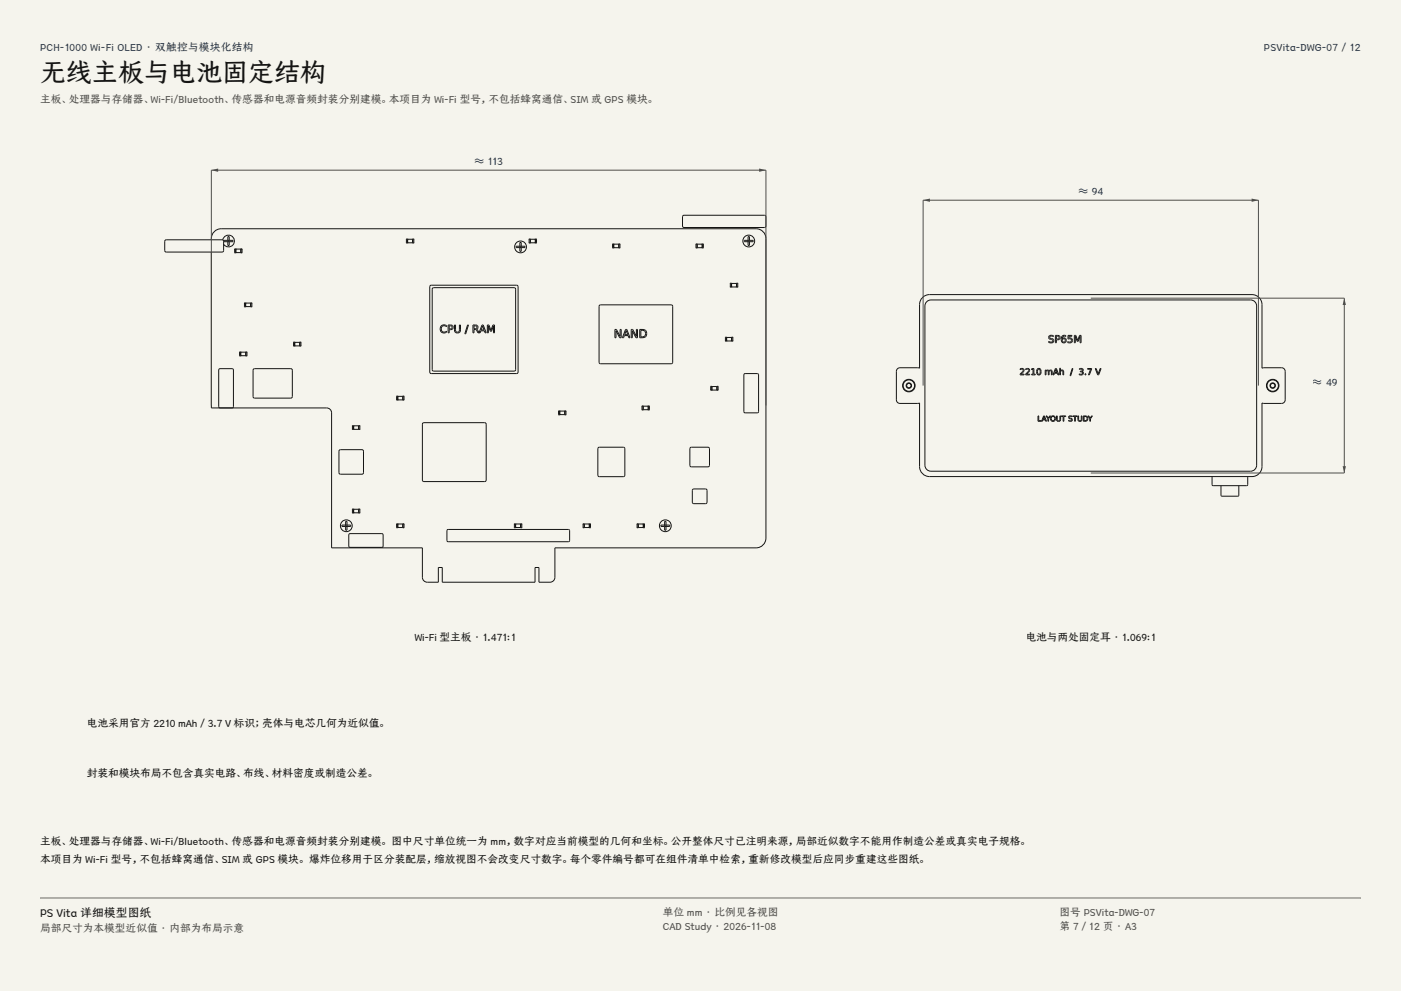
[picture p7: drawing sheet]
<svg xmlns="http://www.w3.org/2000/svg" width="420mm" height="297mm" viewBox="0 0 420 297" stroke-linecap="round" stroke-linejoin="round" font-family="sans-serif">
<g fill="#f5f4ed">
<path d="M0 0h420v297h-420z"/>
<path d="M12 12h396v275h-396z"/>
</g>
<g fill="none" stroke="#141413" stroke-width=".3">
<path d="M49.6 71.9h17l.4 .4v2.8l-.4 .4h-16.8l-.4-.4v-2.8zM63.4 71.9a2.98 2.98 0 0 1 2.9-3.3h160.4a2.94 2.94 0 0 1 2.9 2.9v89.7a2.94 2.94 0 0 1-2.9 3h-60.3v8.8a1.47 1.47 0 0 1-1.5 1.5h-3.3v-4.4h-1.2v4.4h-27.8v-4.4h-1.2v4.4h-3.3a1.47 1.47 0 0 1-1.5-1.5v-8.8h-27.2v-40.5a1.47 1.47 0 0 0-1.5-1.4h-34.5v-46.8M66.8 71.9a1.77 1.77 0 0 1 2.5-1.3 1.77 1.77 0 0 1 .5 2.8 1.77 1.77 0 0 1-2.8-.2M67.2 72h2.6v.4h-2.6zM68.3 70.9h.4v2.7h-.4zM70.3 74.6v1.1M70.4 75.8h.2M70.4 74.6h.2M70.7 74.6v1.1M70.7 74.7h1.5v1h-1.5zM72.3 74.6v1.1M72.3 75.8h.2"/>
<path d="M72.3 74.6h.2M72.6 74.6v1.1M122.1 71.7h-.3l.1 1.1h.2M122.1 71.7v1.1M122.2 72.7v-1h1.5v1M122.2 72.8h1.5M123.8 71.7h.3l-.1 1.1h-.2zM154.7 73.8h2.7v.4h-2.7zM155.8 72.7h.5v2.6h-.5zM158.6 71.7v1.1M158.6 72.8h.3M158.6 71.7h.3"/>
<path d="M158.9 71.7v1.1M159 72.8h1.4M159 71.7h1.4l.1 1M160.6 71.7h.2v1.1h-.2zM183.7 73.1l.2 .1v1.1h-.2zM184 73.2v1M184 74.2h1.4M184 73.2h1.4M185.5 73.2v1M185.5 73.2h.4v1.1h-.3zM204.8 64.6l24.4-.1 .4 .5v2.7l-.4 .5h-24.2l-.4-.5v-2.7zM208.7 73.1l.3 .1-.1 1.1h-.2z"/>
<path d="M209 73.2v1M209 74.2h1.5M209 73.2h1.5M210.6 73.2v1.1M210.6 74.3h.2M210.6 73.1h.2M210.9 73.2v1.1M223.1 72h2.7v.4h-2.7zM224.3 70.9h.4v2.7h-.4zM73.3 90.8v1.1M73.3 91.9h.3M73.3 90.8h.3"/>
<path d="M73.6 90.8v1.1M73.7 90.9h1.4v1h-1.4zM75.2 90.8v1.1M75.2 91.9h.3M75.2 90.8h.3M75.5 90.8v1.1M128.9 85.7l.4-.2h25.8l.2 .4v25.8l-.4 .3-25.8-.1-.3-.4zM129.6 86.4l.4-.2 24.4 .1 .2 .4-.1 24.3-.4 .2h-24.3l-.2-.4zM132.3 97.7l1-.3 .6 .2v.3a.92 .92 0 0 0-1.3 0 .92 .92 0 0 0 0 1.3 .92 .92 0 0 0 1.3 0v.4a1.23 1.23 0 0 1-1.7-.2 1.23 1.23 0 0 1 .1-1.7zM134.3 97.4h.8a.77 .77 0 0 1 .7 1 .77 .77 0 0 1-1.1 .4v.9h-.4zM134.7 97.7h.4a.44 .44 0 0 1 .4 .4 .44 .44 0 0 1-.4 .4h-.4zM136.2 97.4h.4v1.4a.59 .59 0 0 0 .5 .7 .59 .59 0 0 0 .6-.7v-1.4h.3v1.5a.9 .9 0 0 1-.9 .9 .9 .9 0 0 1-.9-.9z"/>
<path d="M140.2 97.4h.2l-.8 2.6h-.3zM141.8 97.4h.7a.66 .66 0 0 1 .8 .4 .66 .66 0 0 1-.4 .8l.7 1.1 .9-2.3h.4l.9 2.3h-.4l-.2-.6h-1l-.3 .6h-.6l-.4-.8-.5-.1h-.3v.9h-.3zM142.1 97.7h.4a.42 .42 0 0 1 .5 .4 .42 .42 0 0 1-.5 .4h-.4zM144.7 97.7l.4 1.2h-.8zM146.1 97.4h.5l.6 1.6 .6-1.6h.4v2.3h-.3v-2l-.6 1.6h-.3l-.6-1.6v2h-.3zM179.7 91.6l.3-.2h21.4l.3 .4-.1 17-.4 .2h-21.4l-.2-.4zM184.3 98.7h.5l1.1 2.1v-2.1h.3v2.5h-.4l-1.1-2.1v2.1h-.4zM187.5 98.7h.4l1 2.5h-.4l-.2-.6h-1.1l-.3 .6h-.3zM187.7 99.1l.5 1.2h-.9zM189.2 98.7h.5l1.1 2.1v-2.1h.3v2.5h-.4l-1.1-2.1v2.1h-.4zM191.8 98.7a1.48 1.48 0 0 1 2 1 1.2 1.2 0 0 1-1.3 1.5h-.7zM192.1 99a1.03 1.03 0 0 1 1.4 1 1.03 1.03 0 0 1-1.4 .9z"/>
<path d="M218.9 84.9v1.1M219 84.9h.3l-.1 1.1h-.2M219.3 85v1M219.3 86h1.5M219.3 84.9h1.5M220.8 85v1M220.9 84.9h.3l-.1 1.1h-.2zM71.8 105.5h.3v1.1h-.3zM72.2 105.6v1M72.2 106.6h1.4M72.2 105.5h1.4M73.7 105.6v1"/>
<path d="M73.7 105.5h.3v1.1h-.3zM76.1 110.5h11.3l.2 .4v8.2l-.4 .2h-11.1l-.2-.4v-8zM88 102.6v1.1M88 103.7h.3M88 102.6h.3M88.3 102.6v1.1M88.4 102.6v1M88.4 103.7h1.4M88.4 102.6h1.4M89.8 102.6v1M89.9 102.6v1.1M89.9 103.7h.3"/>
<path d="M89.9 102.6h.3M90.2 102.6v1.1M118.9 118.8v1.1M118.9 119.9h.3M118.9 118.7h.3M119.2 118.8v1.1M119.3 118.8h1.4v1h-1.4M120.8 118.8v1.1M120.8 119.9h.3M120.8 118.7h.3M121.1 118.8v1.1M213.1 115.8h.3l-.1 1.1h-.2z"/>
<path d="M213.4 116.9v-1l1.5-.1v1.1M213.5 116.9h1.4M215 115.8v1.1M215 115.8h.3v1.1h-.3M217.5 101.1h.3v1.1h-.3zM217.8 101.2v1M217.9 102.2h1.4M217.9 101.1h1.4M219.3 101.2v1M219.4 101.1v1.1M219.4 101.1h.3v1.1h-.3M223 112.1l.4-.1h3.6l.4 .1v11.3l-.2 .3h-3.8l-.4-.2z"/>
<path d="M65.9 122.3l-.3-.4v-11l.3-.4h3.7l.3 .2 .1 11.2-.4 .4M101.8 134.8h6.7l.4 .2 .1 6.7-.2 .4h-6.7l-.4-.2-.1-6.7zM105.7 127.6h.3l-.1 1.1h-.2zM106 128.6v-1h1.5v1M106.1 128.7h1.4M107.6 127.6v1.1M107.6 127.6h.3v1.1h-.3M126.8 126.7h18.7l.3 .4-.1 17-.4 .2h-18.5l-.2-.4v-16.8zM167.4 123.2v1.1M167.5 124.3h.2M167.5 123.2h.2M167.8 123.2v1.1"/>
<path d="M167.8 123.2v1M167.9 124.3h1.4M167.9 123.2h1.4M169.3 123.2v1M169.4 123.2v1.1M169.4 124.3h.2M169.4 123.2h.2M169.7 123.2v1.1M179.4 134.1l7.5-.1 .4 .2v8.2l-.2 .4-7.4 .1-.4-.3-.1-8.1zM192.5 121.7h.2l.1 1.1h-.3zM192.8 121.8v1h1.5M192.9 121.7h1.4"/>
<path d="M194.4 121.7v1.1M194.4 121.7h.3M194.4 122.8h.3M194.7 121.7v1.1M207 134.1l5.3-.1 .3 .2 .1 5.3-.2 .4h-5.2l-.4-.2-.1-5.2zM102.5 157.4h2.6v.4h-2.6zM103.6 156.2h.4v2.7h-.4zM104.7 160h10l.2 .3-.1 3.6-.3 .1h-9.8l-.1-.3v-3.4zM105.7 152.6h.3l-.1 1.1h-.2zM106 152.7v1M106.1 153.7h1.4M106.1 152.6h1.4"/>
<path d="M107.5 152.7v1M107.6 152.6v1.1M107.6 152.6h.3v1.1h-.3M118.9 157v1.1M118.9 158.1h.3M118.9 157h.3M119.2 157v1.1M119.3 158.1h1.4M119.3 157h1.4M120.7 157.1v1M120.8 157h.3v1.1h-.3zM134.2 158.7h36.2l.4 .3v3l-.4 .4h-36l-.4-.4v-3z"/>
<path d="M154.5 157h-.3v1.1h.3M154.5 157v1.1M154.6 157.1v1M154.6 158.1h1.4M154.6 157h1.4M156.1 157.1v1M156.1 157h.3v1.1h-.3zM174.8 157v1.1M174.8 158.1h.3M174.8 157h.3M175.1 157v1.1M175.2 158.1h1.4"/>
<path d="M175.2 157h1.4M176.7 157.1v1M176.7 157h.3v1.1h-.3zM191 157v1.1M191 157h.3v1.1h-.3M191.4 157.1v1M191.4 158.1h1.4M191.4 157h1.4M192.8 157.1v1M192.9 157h.3v1.1h-.3zM198.1 157.4h2.7v.4h-2.7zM199.2 156.2h.5v2.7h-.5z"/>
<path d="M207.6 146.8l.4-.3 3.7 .1 .3 .4-.1 3.7-.4 .2h-3.7l-.3-.4z"/>
<circle cx="70.4" cy="74.6" r=".02"/>
<circle cx="70.4" cy="75.7" r=".02"/>
<circle cx="70.6" cy="74.6" r=".02"/>
<circle cx="70.6" cy="75.7" r=".02"/>
<circle cx="70.7" cy="75.7" r=".03"/>
<circle cx="70.7" cy="74.7" r=".03"/>
<circle cx="72.2" cy="75.7" r=".03"/>
<circle cx="72.2" cy="74.7" r=".03"/>
<circle cx="72.3" cy="75.7" r=".02"/>
<circle cx="72.3" cy="74.6" r=".02"/>
<circle cx="72.5" cy="74.6" r=".02"/>
<circle cx="72.5" cy="75.7" r=".02"/>
<circle cx="121.9" cy="71.7" r=".02"/>
<circle cx="121.9" cy="72.8" r=".02"/>
<circle cx="122.1" cy="71.7" r=".02"/>
<circle cx="122.1" cy="72.8" r=".02"/>
<circle cx="122.2" cy="71.7" r=".03"/>
<circle cx="122.2" cy="72.7" r=".03"/>
<circle cx="123.7" cy="71.7" r=".03"/>
<circle cx="123.7" cy="72.7" r=".03"/>
<circle cx="123.8" cy="71.7" r=".02"/>
<circle cx="123.8" cy="72.8" r=".02"/>
<circle cx="124" cy="71.7" r=".02"/>
<circle cx="124" cy="72.8" r=".02"/>
<circle cx="156" cy="74" r="1.77"/>
<circle cx="158.6" cy="71.7" r=".02"/>
<circle cx="158.6" cy="72.8" r=".02"/>
<circle cx="158.9" cy="71.7" r=".02"/>
<circle cx="158.9" cy="72.8" r=".02"/>
<circle cx="159" cy="71.7" r=".03"/>
<circle cx="159" cy="72.7" r=".03"/>
<circle cx="160.4" cy="72.7" r=".03"/>
<circle cx="160.4" cy="71.7" r=".03"/>
<circle cx="160.6" cy="71.7" r=".02"/>
<circle cx="160.6" cy="72.8" r=".02"/>
<circle cx="160.8" cy="71.7" r=".02"/>
<circle cx="160.8" cy="72.8" r=".02"/>
<circle cx="183.7" cy="73.2" r=".02"/>
<circle cx="183.7" cy="74.3" r=".02"/>
<circle cx="183.9" cy="74.3" r=".02"/>
<circle cx="183.9" cy="73.2" r=".02"/>
<circle cx="184" cy="74.2" r=".03"/>
<circle cx="184" cy="73.2" r=".03"/>
<circle cx="185.4" cy="74.2" r=".03"/>
<circle cx="185.4" cy="73.2" r=".03"/>
<circle cx="185.6" cy="73.2" r=".02"/>
<circle cx="185.6" cy="74.3" r=".02"/>
<circle cx="185.8" cy="74.3" r=".02"/>
<circle cx="185.8" cy="73.2" r=".02"/>
<circle cx="208.7" cy="74.3" r=".02"/>
<circle cx="208.7" cy="73.2" r=".02"/>
<circle cx="208.9" cy="74.3" r=".02"/>
<circle cx="208.9" cy="73.2" r=".02"/>
<circle cx="209" cy="73.2" r=".03"/>
<circle cx="209" cy="74.2" r=".03"/>
<circle cx="210.5" cy="74.2" r=".03"/>
<circle cx="210.5" cy="73.2" r=".03"/>
<circle cx="210.6" cy="74.3" r=".02"/>
<circle cx="210.6" cy="73.2" r=".02"/>
<circle cx="210.8" cy="74.3" r=".02"/>
<circle cx="210.8" cy="73.2" r=".02"/>
<circle cx="224.5" cy="72.2" r="1.77"/>
<circle cx="73.3" cy="91.9" r=".02"/>
<circle cx="73.3" cy="90.8" r=".02"/>
<circle cx="73.6" cy="90.8" r=".02"/>
<circle cx="73.6" cy="91.9" r=".02"/>
<circle cx="73.7" cy="90.9" r=".03"/>
<circle cx="73.7" cy="91.9" r=".03"/>
<circle cx="75.1" cy="90.9" r=".03"/>
<circle cx="75.1" cy="91.9" r=".03"/>
<circle cx="75.2" cy="90.8" r=".02"/>
<circle cx="75.2" cy="91.9" r=".02"/>
<circle cx="75.5" cy="91.9" r=".02"/>
<circle cx="75.5" cy="90.8" r=".02"/>
<circle cx="219" cy="84.9" r=".02"/>
<circle cx="219" cy="86" r=".02"/>
<circle cx="219.2" cy="84.9" r=".02"/>
<circle cx="219.2" cy="86" r=".02"/>
<circle cx="219.3" cy="85" r=".03"/>
<circle cx="219.3" cy="86" r=".03"/>
<circle cx="220.8" cy="85" r=".03"/>
<circle cx="220.8" cy="86" r=".03"/>
<circle cx="220.9" cy="86" r=".02"/>
<circle cx="220.9" cy="84.9" r=".02"/>
<circle cx="221.1" cy="86" r=".02"/>
<circle cx="221.1" cy="84.9" r=".02"/>
<circle cx="71.8" cy="106.6" r=".02"/>
<circle cx="71.8" cy="105.5" r=".02"/>
<circle cx="72.1" cy="106.6" r=".02"/>
<circle cx="72.1" cy="105.5" r=".02"/>
<circle cx="72.2" cy="106.6" r=".03"/>
<circle cx="72.2" cy="105.6" r=".03"/>
<circle cx="73.6" cy="106.6" r=".03"/>
<circle cx="73.6" cy="105.6" r=".03"/>
<circle cx="73.7" cy="105.5" r=".02"/>
<circle cx="73.7" cy="106.6" r=".02"/>
<circle cx="74" cy="106.6" r=".02"/>
<circle cx="74" cy="105.5" r=".02"/>
<circle cx="88" cy="103.7" r=".02"/>
<circle cx="88" cy="102.6" r=".02"/>
<circle cx="88.3" cy="103.7" r=".02"/>
<circle cx="88.3" cy="102.6" r=".02"/>
<circle cx="88.4" cy="103.6" r=".03"/>
<circle cx="88.4" cy="102.6" r=".03"/>
<circle cx="89.8" cy="103.6" r=".03"/>
<circle cx="89.8" cy="102.6" r=".03"/>
<circle cx="89.9" cy="103.7" r=".02"/>
<circle cx="89.9" cy="102.6" r=".02"/>
<circle cx="90.2" cy="103.7" r=".02"/>
<circle cx="90.2" cy="102.6" r=".02"/>
<circle cx="118.9" cy="119.9" r=".02"/>
<circle cx="118.9" cy="118.8" r=".02"/>
<circle cx="119.2" cy="119.9" r=".02"/>
<circle cx="119.2" cy="118.8" r=".02"/>
<circle cx="119.3" cy="118.8" r=".03"/>
<circle cx="119.3" cy="119.8" r=".03"/>
<circle cx="120.7" cy="118.8" r=".03"/>
<circle cx="120.7" cy="119.8" r=".03"/>
<circle cx="120.8" cy="119.9" r=".02"/>
<circle cx="120.8" cy="118.8" r=".02"/>
<circle cx="121.1" cy="119.9" r=".02"/>
<circle cx="121.1" cy="118.8" r=".02"/>
<circle cx="213.1" cy="115.8" r=".02"/>
<circle cx="213.1" cy="116.9" r=".02"/>
<circle cx="213.3" cy="115.8" r=".02"/>
<circle cx="213.3" cy="116.9" r=".02"/>
<circle cx="213.5" cy="116.9" r=".03"/>
<circle cx="213.5" cy="115.9" r=".03"/>
<circle cx="214.9" cy="116.9" r=".03"/>
<circle cx="214.9" cy="115.9" r=".03"/>
<circle cx="215" cy="115.8" r=".02"/>
<circle cx="215" cy="116.9" r=".02"/>
<circle cx="215.3" cy="115.8" r=".02"/>
<circle cx="215.3" cy="116.9" r=".02"/>
<circle cx="217.5" cy="102.2" r=".02"/>
<circle cx="217.5" cy="101.1" r=".02"/>
<circle cx="217.8" cy="101.1" r=".02"/>
<circle cx="217.8" cy="102.2" r=".02"/>
<circle cx="217.9" cy="102.2" r=".03"/>
<circle cx="217.9" cy="101.2" r=".03"/>
<circle cx="219.3" cy="102.2" r=".03"/>
<circle cx="219.3" cy="101.2" r=".03"/>
<circle cx="219.4" cy="101.1" r=".02"/>
<circle cx="219.4" cy="102.2" r=".02"/>
<circle cx="219.7" cy="102.2" r=".02"/>
<circle cx="219.7" cy="101.1" r=".02"/>
<circle cx="105.7" cy="127.6" r=".02"/>
<circle cx="105.7" cy="128.7" r=".02"/>
<circle cx="105.9" cy="128.7" r=".02"/>
<circle cx="105.9" cy="127.6" r=".02"/>
<circle cx="106.1" cy="127.6" r=".03"/>
<circle cx="106.1" cy="128.6" r=".03"/>
<circle cx="107.5" cy="127.6" r=".03"/>
<circle cx="107.5" cy="128.6" r=".03"/>
<circle cx="107.6" cy="127.6" r=".02"/>
<circle cx="107.6" cy="128.7" r=".02"/>
<circle cx="107.9" cy="127.6" r=".02"/>
<circle cx="107.9" cy="128.7" r=".02"/>
<circle cx="167.5" cy="124.3" r=".02"/>
<circle cx="167.5" cy="123.2" r=".02"/>
<circle cx="167.7" cy="123.2" r=".02"/>
<circle cx="167.7" cy="124.3" r=".02"/>
<circle cx="167.9" cy="124.2" r=".03"/>
<circle cx="167.9" cy="123.2" r=".03"/>
<circle cx="169.3" cy="124.2" r=".03"/>
<circle cx="169.3" cy="123.2" r=".03"/>
<circle cx="169.4" cy="123.2" r=".02"/>
<circle cx="169.4" cy="124.3" r=".02"/>
<circle cx="169.6" cy="123.2" r=".02"/>
<circle cx="169.6" cy="124.3" r=".02"/>
<circle cx="192.5" cy="122.8" r=".02"/>
<circle cx="192.5" cy="121.7" r=".02"/>
<circle cx="192.7" cy="122.8" r=".02"/>
<circle cx="192.7" cy="121.7" r=".02"/>
<circle cx="192.9" cy="122.8" r=".03"/>
<circle cx="192.9" cy="121.8" r=".03"/>
<circle cx="194.3" cy="122.8" r=".03"/>
<circle cx="194.3" cy="121.8" r=".03"/>
<circle cx="194.4" cy="122.8" r=".02"/>
<circle cx="194.4" cy="121.7" r=".02"/>
<circle cx="194.7" cy="122.8" r=".02"/>
<circle cx="194.7" cy="121.7" r=".02"/>
<circle cx="103.8" cy="157.6" r="1.77"/>
<circle cx="105.7" cy="153.7" r=".02"/>
<circle cx="105.7" cy="152.6" r=".02"/>
<circle cx="105.9" cy="152.6" r=".02"/>
<circle cx="105.9" cy="153.7" r=".02"/>
<circle cx="106.1" cy="153.7" r=".03"/>
<circle cx="106.1" cy="152.7" r=".03"/>
<circle cx="107.5" cy="153.7" r=".03"/>
<circle cx="107.5" cy="152.7" r=".03"/>
<circle cx="107.6" cy="153.7" r=".02"/>
<circle cx="107.6" cy="152.6" r=".02"/>
<circle cx="107.9" cy="153.7" r=".02"/>
<circle cx="107.9" cy="152.6" r=".02"/>
<circle cx="118.9" cy="158.1" r=".02"/>
<circle cx="118.9" cy="157" r=".02"/>
<circle cx="119.2" cy="158.1" r=".02"/>
<circle cx="119.2" cy="157" r=".02"/>
<circle cx="119.3" cy="157.1" r=".03"/>
<circle cx="119.3" cy="158.1" r=".03"/>
<circle cx="120.7" cy="157.1" r=".03"/>
<circle cx="120.7" cy="158.1" r=".03"/>
<circle cx="120.8" cy="158.1" r=".02"/>
<circle cx="120.8" cy="157" r=".02"/>
<circle cx="121.1" cy="157" r=".02"/>
<circle cx="121.1" cy="158.1" r=".02"/>
<circle cx="154.2" cy="157" r=".02"/>
<circle cx="154.2" cy="158.1" r=".02"/>
<circle cx="154.5" cy="157" r=".02"/>
<circle cx="154.5" cy="158.1" r=".02"/>
<circle cx="154.6" cy="158.1" r=".03"/>
<circle cx="154.6" cy="157.1" r=".03"/>
<circle cx="156" cy="157.1" r=".03"/>
<circle cx="156" cy="158.1" r=".03"/>
<circle cx="156.1" cy="157" r=".02"/>
<circle cx="156.1" cy="158.1" r=".02"/>
<circle cx="156.4" cy="157" r=".02"/>
<circle cx="156.4" cy="158.1" r=".02"/>
<circle cx="174.8" cy="157" r=".02"/>
<circle cx="174.8" cy="158.1" r=".02"/>
<circle cx="175.1" cy="157" r=".02"/>
<circle cx="175.1" cy="158.1" r=".02"/>
<circle cx="175.2" cy="157.1" r=".03"/>
<circle cx="175.2" cy="158.1" r=".03"/>
<circle cx="176.6" cy="158.1" r=".03"/>
<circle cx="176.6" cy="157.1" r=".03"/>
<circle cx="176.7" cy="158.1" r=".02"/>
<circle cx="176.7" cy="157" r=".02"/>
<circle cx="177" cy="158.1" r=".02"/>
<circle cx="177" cy="157" r=".02"/>
<circle cx="191" cy="157" r=".02"/>
<circle cx="191" cy="158.1" r=".02"/>
<circle cx="191.3" cy="158.1" r=".02"/>
<circle cx="191.3" cy="157" r=".02"/>
<circle cx="191.4" cy="158.1" r=".03"/>
<circle cx="191.4" cy="157.1" r=".03"/>
<circle cx="192.8" cy="157.1" r=".03"/>
<circle cx="192.8" cy="158.1" r=".03"/>
<circle cx="192.9" cy="157" r=".02"/>
<circle cx="192.9" cy="158.1" r=".02"/>
<circle cx="193.2" cy="158.1" r=".02"/>
<circle cx="193.2" cy="157" r=".02"/>
<circle cx="199.4" cy="157.6" r="1.77"/>
</g>
<path d="M63.4 121.5v-70.5h166.2v70.5" fill="none" stroke="#504e49" stroke-width=".3"/>
<g fill="#504e49">
<path d="M63.4 51l2-.5v1z"/>
<path d="M227.6 50.5l2 .5-2 .5z"/>
</g>
<g fill="none" stroke="#141413" stroke-width=".3">
<path d="M276.3 89.4a2.99 2.99 0 0 1 2.4-1.1h96.6a2.99 2.99 0 0 1 3 3v19.1l5.9-.2 .9 .5 .2 .6v8.5l-.2 .7-.9 .4-5.9-.1v19a2.99 2.99 0 0 1-3 3h-96.6a2.99 2.99 0 0 1-3-3v-19l-5.9 .1-.9-.4-.2-.7v-8.5l.2-.6 .9-.5 5.9 .2v-19.1v-.7zM277.8 90.4l1.3-.5h95.8a1.82 1.82 0 0 1 1.8 1.8v47.7a1.82 1.82 0 0 1-1.8 1.8h-95.8a1.82 1.82 0 0 1-1.8-1.8v-47.7zM305.8 110.5a.73 .73 0 0 1 1.2 .2 .73 .73 0 0 1-.5 1.1l-.4 .3h.9v.3h-1.2l.7-.9a.49 .49 0 0 0 .1-.8 .49 .49 0 0 0-.8 .1zM307.5 110.5a.73 .73 0 0 1 1.1 .2 .73 .73 0 0 1-.5 1.1l-.3 .3h.9v.3h-1.2l.6-.9a.49 .49 0 0 0 .2-.8 .49 .49 0 0 0-.8 .1zM309.2 110.5l.7-.1v1.7h.5v.3h-1.1v-.3h.4v-1.4l-.5 .1zM311.1 110.5a.79 .79 0 0 1 .9 .2 .79 .79 0 0 1 .1 1 .69 .69 0 0 1-.9 .7 .69 .69 0 0 1-.4-1zM311.3 110.7a.78 .78 0 0 1 .6 .5 .78 .78 0 0 1-.2 .8 .54 .54 0 0 1-.7-.1 .54 .54 0 0 1 0-.7zM313.3 110.9h.3v.2a.49 .49 0 0 1 .4-.2 .49 .49 0 0 1 .5 .3 .51 .51 0 0 1 .6-.3 .51 .51 0 0 1 .3 .6v.9h-.2v-.9a.35 .35 0 0 0-.4-.4 .35 .35 0 0 0-.3 .4v.9h-.2v-.9a.35 .35 0 0 0-.4-.4 .35 .35 0 0 0-.3 .4v.9h-.3zM314.6 100.6l.9-.1 .3 .1v.3a.52 .52 0 0 0-.7-.2 .52 .52 0 0 0-.2 .7 .77 .77 0 0 1 1 .8 .77 .77 0 0 1-1.2 .5l-.3-.1v-.3a.61 .61 0 0 0 .7 .3 .61 .61 0 0 0 .4-.7l-.1-.1a.73 .73 0 0 1-.9-.3 .73 .73 0 0 1 .1-.9zM316.4 100.5h.7a.72 .72 0 0 1 .7 .9 .72 .72 0 0 1-1.1 .4v.9h-.3zM316.4 110.4h.3l.7 2h-.2l-.2-.5h-.9l-.2 .5h-.2zM316.5 110.7l.4 .9h-.7z"/>
<path d="M316.7 100.8h.4a.41 .41 0 0 1 .4 .4 .41 .41 0 0 1-.4 .4h-.4zM317.7 110.4h.2v.7a.52 .52 0 0 1 .6-.2 .52 .52 0 0 1 .4 .6v.9h-.3v-.9a.37 .37 0 0 0-.3-.4 .37 .37 0 0 0-.4 .4v.9h-.2zM318.4 100.8a.62 .62 0 0 1 .6-.4 .62 .62 0 0 1 .5 .4h-.1a.68 .68 0 0 0-.7 .1 .68 .68 0 0 0-.3 .6 .77 .77 0 0 1 1.2 .4 .77 .77 0 0 1-.6 1 .77 .77 0 0 1-.8-.9zM320.2 100.5h1.1v.3h-.9v.5a.81 .81 0 0 1 1.1 .9 .81 .81 0 0 1-1.3 .5v-.3a.59 .59 0 0 0 .9 0 .59 .59 0 0 0-.1-.8 .59 .59 0 0 0-.8 0zM321.4 110.4h.3l-.7 2.2h-.2zM322.1 100.5h.4l.6 1.5 .5-1.5h.5v2.2h-.3v-1.9l-.6 1.5h-.3l-.5-1.5v1.9h-.3zM323.6 110.5h.1a.55 .55 0 0 1 .8 0 .55 .55 0 0 1-.1 .8 .61 .61 0 0 1 .1 1 .61 .61 0 0 1-1-.3 .47 .47 0 0 0 .7 .2 .47 .47 0 0 0 .1-.7l-.4-.1v-.2h.2a.31 .31 0 0 0 .4-.3 .31 .31 0 0 0-.4-.3l-.5 .1zM325.3 112h.2v.4h-.2zM326 110.4h1.3l-.7 2h-.3l.7-1.7h-1zM328.3 110.4h.3l.6 1.6 .6-1.6h.3l-.7 2h-.3zM311.2 124.6h.2v1.5h.8v.2h-1zM312.9 124.6h.2l.6 1.7h-.2l-.1-.5h-.8l-.1 .5h-.2z"/>
<path d="M313 124.9l.3 .8h-.6zM313.6 124.6h.2l.4 .7 .5-.7h.2l-.5 .9v.8h-.3v-.8zM316.7 124.6h.2v1a.41 .41 0 0 0 .4 .5 .41 .41 0 0 0 .4-.5v-1h.3v1.1a.62 .62 0 0 1-.7 .6 .62 .62 0 0 1-.6-.6zM318.1 124.6h1.4v.2h-.6v1.5h-.2v-1.5h-.6zM320.5 124.7l.6-.1 .3 .1-.1 .2a.34 .34 0 0 0-.5-.1 .34 .34 0 0 0-.1 .5 .58 .58 0 0 1 .8 .7 .58 .58 0 0 1-1 .2v-.2a.36 .36 0 0 0 .6 .1 .36 .36 0 0 0-.2-.6l-.5-.3zM321.6 124.6h1.4v.2h-.6v1.5h-.2v-1.5h-.6zM323.1 124.6h.3v1a.41 .41 0 0 0 .4 .5 .41 .41 0 0 0 .3-.5v-1h.3v1.1a.62 .62 0 0 1-.6 .6 .62 .62 0 0 1-.7-.6zM324.8 124.6a.91 .91 0 0 1 1.3 .8 .91 .91 0 0 1-1.3 .9zM325 124.8a.67 .67 0 0 1 .9 .6 .67 .67 0 0 1-.9 .7zM326.1 124.6h.3l.4 .7 .5-.7h.2l-.6 .9v.8h-.2v-.8zM363.4 142.8v2.4l.3 .4h10l.4-.4-.1-2.4M366 145.6v2.8l.3 .3h4.9l.2-3.1"/>
<circle cx="272.5" cy="115.6" r="1.88"/>
<circle cx="272.5" cy="115.6" r="1.72"/>
<circle cx="272.5" cy="115.6" r=".82"/>
<circle cx="272.5" cy="115.6" r=".67"/>
<circle cx="318.9" cy="102" r=".49"/>
<circle cx="381.5" cy="115.6" r="1.88"/>
<circle cx="381.5" cy="115.6" r="1.72"/>
<circle cx="381.5" cy="115.6" r=".82"/>
<circle cx="381.5" cy="115.6" r=".67"/>
<circle cx="315.7" cy="125.4" r=".8"/>
<circle cx="315.7" cy="125.4" r=".61"/>
</g>
<path d="M276.7 115.6v-55.6h100.6v55.6" fill="none" stroke="#504e49" stroke-width=".3"/>
<g fill="#504e49">
<path d="M276.7 60l2.1-.5v1z"/>
<path d="M375.2 59.5l2.1 .5-2.1 .5z"/>
</g>
<path d="M327 89.4h76v52.4h-76" fill="none" stroke="#504e49" stroke-width=".3"/>
<g fill="#504e49">
<path d="M403 89.4l.5 2h-1z"/>
<path d="M402.5 139.7h1l-.5 2.1z"/>
</g>
<path d="M12 269.3h396zM12 269h396v.3h-396z" fill-rule="evenodd" fill="#504e49"/>
<text font-size="7.8" fill="#141413" x="12" y="24.7">无线主板与电池固定结构</text>
<text font-size="3.5" fill="#141413" x="12" y="274.9">PS Vita 详细模型图纸</text>
<g font-size="3.2" fill="#1b365d">
<text x="12" y="15.3">PCH-1000 Wi-Fi OLED · 双触控与模块化结构</text>
<text x="378.9" y="15.3">PSVita-DWG-07 / 12</text>
<text x="142.2" y="49.4">≈ 113</text>
<text x="323.3" y="58.4">≈ 94</text>
<text x="393.6" y="115.6">≈ 49</text>
</g>
<g font-size="3.2" fill="#504e49">
<text x="12" y="30.9">主板、处理器与存储器、Wi-Fi/Bluetooth、传感器和电源音频封装分别建模。本项目为 Wi-Fi 型号，不包括蜂窝通信、SIM 或 GPS 模块。</text>
<text x="198.7" y="274.5">单位 mm · 比例见各视图</text>
<text x="317.6" y="274.5">图号 PSVita-DWG-07</text>
<text x="12" y="279.3">局部尺寸为本模型近似值 · 内部为布局示意</text>
<text x="198.7" y="278.8">CAD Study · 2026-11-08</text>
<text x="317.6" y="278.8">第 7 / 12 页 · A3</text>
</g>
<g font-size="3.2" fill="#141413">
<text x="124.4" y="192">Wi-Fi 型主板 · 1.471:1</text>
<text x="307.5" y="192">电池与两处固定耳 · 1.069:1</text>
<text x="26" y="218">电池采用官方 2210 mAh / 3.7 V 标识；壳体与电芯几何为近似值。</text>
<text x="26" y="233">封装和模块布局不包含真实电路、布线、材料密度或制造公差。</text>
<text x="12" y="253.3">主板、处理器与存储器、Wi-Fi/Bluetooth、传感器和电源音频封装分别建模。 图中尺寸单位统一为 mm，数字对应当前模型的几何和坐标。公开整体尺寸已注明来源，局部近似数字不能用作制造公差或真实电子规格。</text>
<text x="12" y="258.6">本项目为 Wi-Fi 型号，不包括蜂窝通信、SIM 或 GPS 模块。 爆炸位移用于区分装配层，缩放视图不会改变尺寸数字。每个零件编号都可在组件清单中检索，重新修改模型后应同步重建这些图纸。</text>
</g>
</svg>
